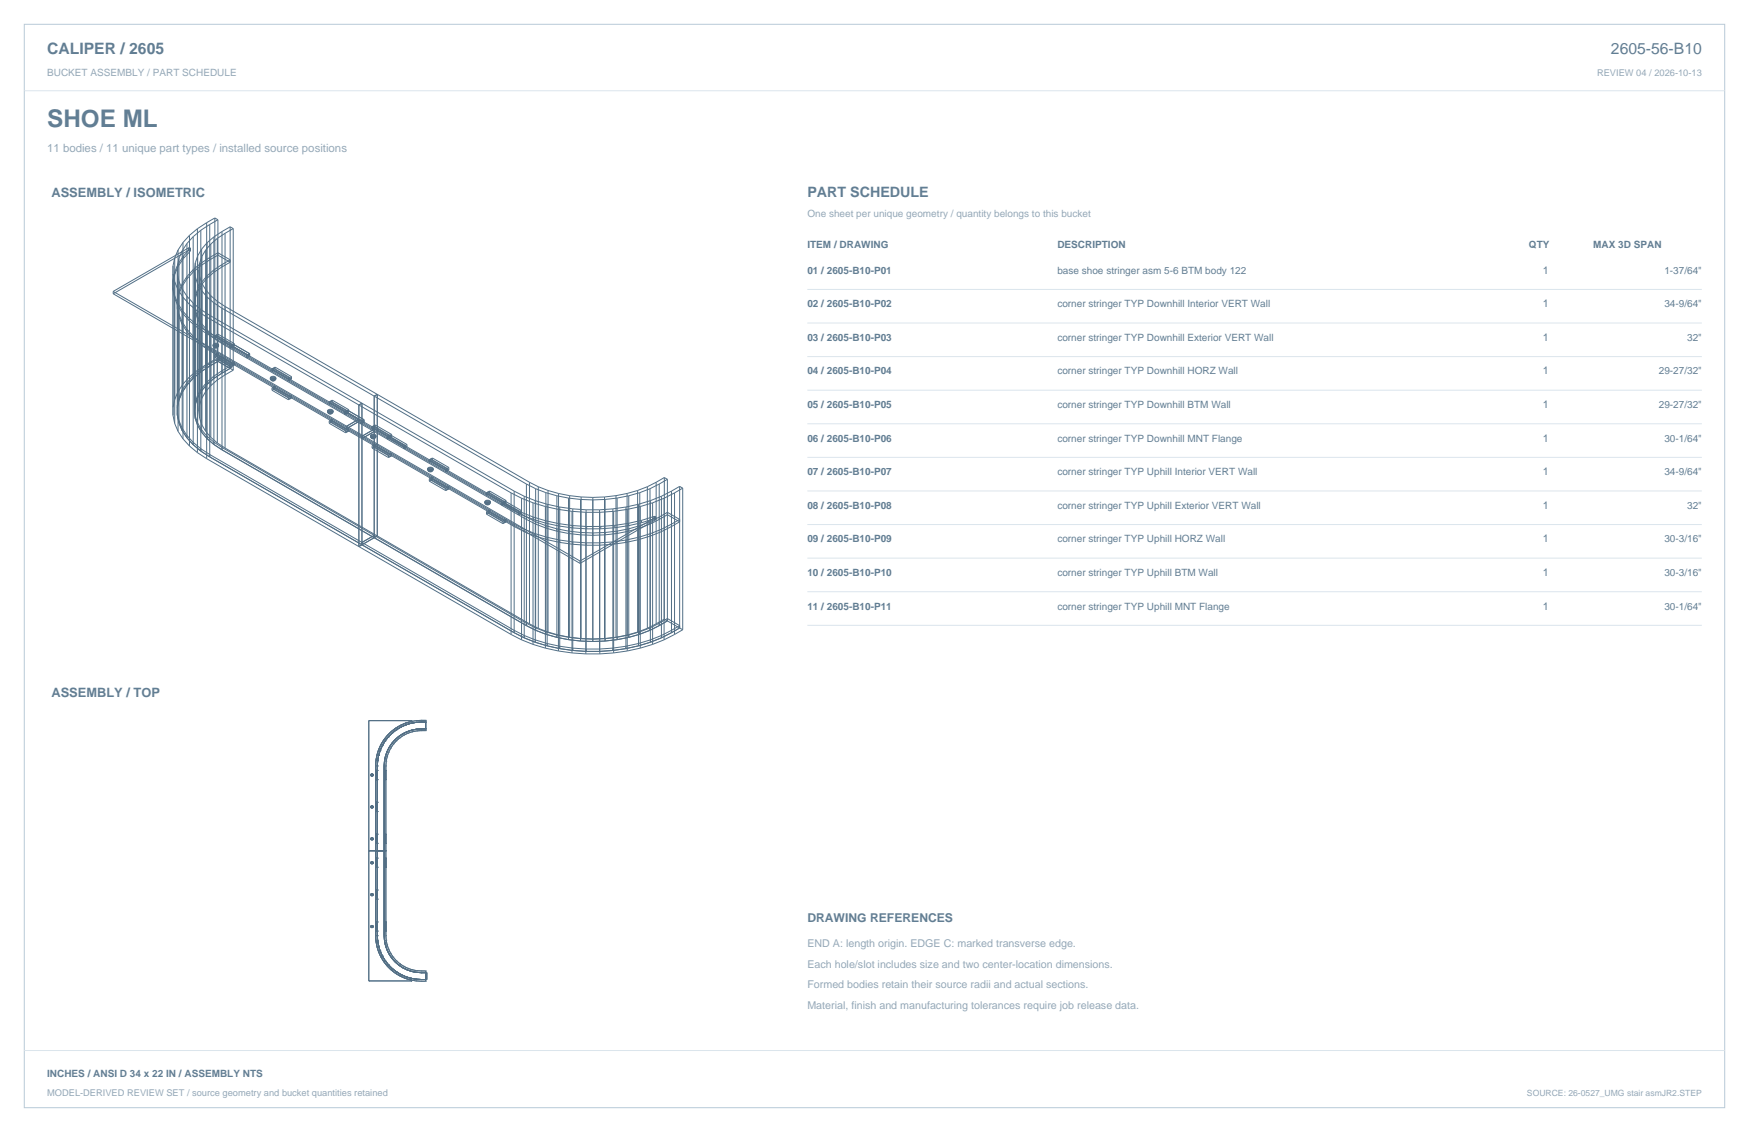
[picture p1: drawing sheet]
<svg xmlns="http://www.w3.org/2000/svg" width="864mm" height="559mm" viewBox="0 0 864 559" stroke-linecap="round" stroke-linejoin="round" font-family="sans-serif">
<path d="M12 12h840v535h-840z" fill="none" stroke="#b8cad8" stroke-width=".49"/>
<g fill="none" stroke="#dbe5ed" stroke-width=".49">
<path d="M12 45h840M399 143h441M399 159h441M399 176h441M399 193h441M399 209h441M399 226h441M399 242h441M399 259h441M399 276h441M399 292h441M399 309h441"/>
<path d="M12 519h840"/>
</g>
<g fill="none" stroke="#536f85" stroke-width=".49">
<path d="M90 120v97M90 120l-2 3M94 116v104M94 116l-4 4M95 117v103M95 117l-3 3M97 113v110M97 113l-3 3M99 114v109M99 114l-4 3M102 110v116M102 110l-5 3"/>
<path d="M102 120v97M102 120l-2 3M104 111v115M104 111l-5 3M106 117v102M106 117l-4 3M106 108v69M106 108h2M106 108l-4 2M107 118v101M107 118l-3 2M108 108v70"/>
<path d="M108 108l-4 3M110 114v108M110 114l-4 3M111 115v106M111 115l-4 3M114 112v70M114 112l1 1M114 112l-4 2M115 113v70M115 113l-4 2M85 135a30 30 0 0 0 17 22l150 86M86 127l-1 4v74l1 4"/>
<path d="M86 127v82M86 134v1M86 134a22 22 0 0 0 2 17M86 135l-1 4M88 135a29 29 0 0 0 16 21l75 43M88 123v90M88 123l-2 4M88 130v1M88 131l-2 4M88 130l-2 4M88 128v81M88 128v3v74v4"/>
<path d="M90 124v89M90 124l-2 4M91 126v1M91 127l-3 4M91 126l-3 4M92 120v96M92 120l-2 4M93 124l-37 21M93 122l-37 22M93 122v2M93 124h.1M93 122h.1"/>
<path d="M93 123v1M93 122v1M93 123h.1M93 123l1 1M93 122h1M94 122h.1M94 122v2M94 124h.1M94 124l-3 3M94 123l-3 3M94 122v1M94 123h.1"/>
<path d="M96 133v70a23 23 0 0 1 14-19l4-3M96 133a23 23 0 0 0 14 19l150 87M96 130v77M96 130v3M98 126v84M98 126l-2 4M98 133v70M98 133a22 22 0 0 0 13 18l150 87M99 130v76M99 130l-1 3M100 123v90M100 123l-2 3"/>
<path d="M102 123v90M102 123l-3 7M104 120v96M104 120l-2 3M56 144v1M56 145l230 133M56 144l230 133M85 142l1 4 2 4M88 151a29 29 0 0 0 16 21l150 87a85 85 0 0 0 82-3l-6-3a72 72 0 0 1-70 2l-150-87a26 26 0 0 1-14-15M88 148a29 29 0 0 1 16-21l4-2 6 3a29 29 0 0 0-18 18v5M88 150v1M88 151l2 4"/>
<path d="M88 150l2 4M90 154v1M90 155l3 3M90 154l3 3M93 158l9 7 40 23M93 157l4 4 9 5M93 157v1M96 150a23 23 0 0 0 14 20l150 86a72 72 0 0 0 70-2l6 4a85 85 0 0 1-82 2l-150-87a29 29 0 0 1-16-20M96 147a29 29 0 0 1 18-18l-6-3a36 36 0 0 0-20 19v4M105 170v1M105 171h.1M105 171h1"/>
<path d="M105 170h.1M106 171h.1M106 171v1M106 172h.1M106 170h.1M106 170h-1M106 170l-1 1M106 166l2-1 8 5M106 166l8 4v2M106 167l2-1 8 5M106 177l9 6M106 177a37 37 0 0 0-20 20l-1 4"/>
<path d="M106 170v1M106 169v1M106 171h1M106 170v2M106 172h1M107 169v1M107 170h-1M107 169h-1M107 170h.1M107 169h.1M107 170v2M107 170v1"/>
<path d="M107 171h-1M107 171h.1M107 171v1M107 172h.1M107 175l8 4M107 175l1-1-2 1 8 5v1M107 176l1-1-2 1 8 5M107 165v2l8 4v-1M107 176l8 5v-2M107 175v1M107 165l-1 1M107 165l8 5"/>
<path d="M107 170l1 1M107 170h1M108 178a36 36 0 0 0-20 19v4M108 177a36 36 0 0 0-20 19v4M108 171h-1M108 171l-2 1M108 171h.1M108 170v1M108 170h.1M108 178h.1M108 178l1-2-1 1 6 3 2-1M108 178l6 3"/>
<path d="M115 179l-1 2M115 170l-1 1 20 11M116 179h-1M116 170v1M116 179v1l-2 1M116 170l-2 1 1-1 8 5M116 171l-2 1 1-1M122 175h1v1l-1 1zM114 181a29 29 0 0 0-18 17v9M115 183a28 28 0 0 0-16 17l-1 3M133 186v1M133 186l1 1"/>
<path d="M133 187h1M134 186h-1M134 187h.1M134 187v1M134 186v1M134 186h.1M134 187h-1M134 188h.1M134 187h1M134 182l123 71M134 191h2v1l-2 1M134 182v1l2-1"/>
<path d="M134 191v2M134 191l8 5M134 193l8 4M134 188h1M134 187l1 1M135 188h.1M135 187h.1M135 187v1M135 187h-1M135 186h.1M135 186h-1M135 191l8 5v1l-8-5z"/>
<path d="M135 182v1l8 5v-2M135 182l8 4M135 182h-1M135 186l1 1M135 186h1M135 187h1M136 188h-1M136 187h-1M136 188h-2M136 187v1M136 187h.1M136 188h.1"/>
<path d="M136 186v1M136 186h.1M136 181l8 5M136 182l8 5M136 181v1M136 181l-2 1M136 186v2M142 188l21 12M142 187v1M142 196v1M143 186l-1 1M144 195l-1 1"/>
<path d="M144 186v1M144 195v1l-2 1M144 186l-2 1M144 187l-2 1M144 195l-2 1M163 200l8 4v-1l1-1M163 198l8 5v1l-8-5zM164 198l8 4M164 199l8 4M164 198v1M164 198h-1v2M164 199l-1 1"/>
<path d="M179 199l-2 1v70l8-5M179 199v70M179 199l75 43M185 196l1-1v70h-1zM86 209l2 4M88 204a29 29 0 0 0 16 20l150 87a85 85 0 0 0 82-2l-6-4a70 70 0 0 1-49 10M88 213l2 4M88 209l2 4M90 213l2 3M90 217l4 3M92 216l3 4M95 220l4 3"/>
<path d="M96 207l2 3M96 205a25 25 0 0 0 14 16l150 87a58 58 0 0 0 21 7M98 210l2 3M98 203l1 3M99 206l3 7M100 213l2 4M102 213l2 3M102 217l4 2M104 216l3 3M106 219l4 3M107 219l4 2M162 203v1"/>
<path d="M162 203h.1M162 204h.1M162 202v1M162 202h.1M162 204h2M162 203l1 1M162 204h1M163 204h-1M163 208v1M163 208l8 4M163 209l8 5M163 204h.1"/>
<path d="M163 203v1M163 203h-1M163 202v1M163 202h-1M163 203h.1M163 202h.1M163 203h1M163 202h1M163 209v-2l8 5v1M163 209l8 4M163 204h1M164 203v1"/>
<path d="M164 203h.1M164 202v1M164 202h.1M164 204h-1M164 204h.1M164 203l-1 1M164 207v1M164 208l-1 1M164 207l-1 1M164 202v2M170 203v2M171 204l13 8"/>
<path d="M171 212h1v1M171 212v2M172 202l8 5M172 204l8 4M172 202v2M172 202l-2 1M172 203h-2M172 204l-2 1M172 213h-1M172 202v1M172 203l-2 2M172 213l-1 1"/>
<path d="M177 207l-6 3v2l6-4M180 207l-2 1v1l2-1M180 207v1M183 215h.1M183 216h.1M183 215v1M183 216h1M183 214v1M184 215l-1 1M184 216h-1M184 216v1M184 216h.1"/>
<path d="M184 215v2M184 215h.1M184 217h.1M184 214v1M184 215h-1M184 214h-1M184 212l8 5M184 220l8 5M184 220l1-1v1l-1 1M184 211v1M184 220v1M184 215v1"/>
<path d="M184 214h.1M184 216h1M184 215l1 1M184 215h1M184 214h1M185 215v2M185 215h.1M185 216h.1M185 220l8 4v1l-8-4zM185 210l8 5M185 211l8 5M185 210v1"/>
<path d="M185 210l-1 1M185 211l-1 1M185 217h-1M185 214v1M185 214h.1M185 216h-1M185 217h.1M185 213l-6 4M185 212l-6 3M185 215v1M185 216v1M185 215l1 1"/>
<path d="M185 210l8 4M185 219v1M185 215h1M186 215v1M186 215l-1 1M186 216h-1M191 216v1M192 217l60 34 11 5M193 215h-1v2M193 216l-2 1M193 215v1M193 215l8 4"/>
<path d="M193 215l-2 1M193 214v2M193 214l-2 2M200 220h-1M200 220l-8-5v1l8 5M200 220v1M94 220l3 3M97 223l5 3M99 223l5 3M102 226l150 87M104 226l150 86M110 222l150 87"/>
<path d="M111 221l150 87M184 221l8 5M192 225l1-1v1l-1 1M192 225v1M199 220l2-1v2l-2 1zM200 221h-1M211 232h.1M211 231v1M211 232l1 1M211 232h1M211 231h.1M212 232h.1"/>
<path d="M212 233h.1M212 232v1M212 231h.1M212 231l-1 1M212 231h-1M212 236l8 5M212 237l8 5M212 236l1-1v2h-1M212 227v1M212 236v1M212 232h1M213 232h-1"/>
<path d="M213 232h.1M213 231h.1M213 231h-1M213 232v1M213 233h-1M213 236l8 5v1M213 237l8 5M213 227l8 4v1l-8-4M213 236l1-1v2h-1M213 227v1M213 236v1M213 227h-1"/>
<path d="M213 228h-1M213 233h.1M213 231h1M213 231l1 1M213 226l9 5M213 227l9 5M213 226l-1 1M213 226v1M213 227l-1 1M214 232h.1M214 232l-1 1M214 232h-1"/>
<path d="M214 231v1M214 231h.1M220 232v1l2-1M222 231v1M222 231l-2 1v1M260 239v70M260 239l4 2M261 238v70M261 238l5 2M324 238v70M324 238l-4 2M326 239v70"/>
<path d="M326 239l-5 2M328 236l2 1M328 236v80M328 236l-4 2M330 237v70l-4 2M330 237l-4 2M220 241l2-1v1l-2 1M220 241v1M222 241l-1 1M239 248h1M239 248v1M239 249h1"/>
<path d="M240 247v2M240 248l-1 1M240 247l-1 1M240 249h.1M240 248h.1M240 247v1M240 247h.1M240 248v1M240 249h1M240 254l8 4M240 253v1M240 253l8 4"/>
<path d="M240 248h1M241 247v1M241 248h-1M241 247h-1M241 249h.1M241 248v1M241 248h.1M241 247h.1M241 252l8 5M241 252v1l8 5v-1M241 243v1l8 5v-1M241 243h-1"/>
<path d="M241 243l8 5M241 249h1M241 248h1M241 247h1M242 248v1M242 249h.1M242 248h.1M242 249h-1M242 248h-1M242 247v1M242 247h.1M242 242l8 5"/>
<path d="M242 244l8 4M242 242v2M242 252v1l-2 1M242 242l-2 1v1h2M242 252l-2 1M242 252h-1M242 247v2M248 257v1M249 248l8 4v2l-8-5zM249 248h-1v1l2-1M250 256l-1 1M250 247l-2 1v1h1v-2l8 5"/>
<path d="M250 247v1M250 256v2h-2M250 256l-2 1M252 243v70M252 243l6 3M252 250l11 5M254 242v70M254 242l5 3M256 253v1l1-1M257 252l-1 1v1h1M257 252v1M258 246v70"/>
<path d="M258 246l5 2M259 245v70M259 245l5 2M263 248v70M263 248l6 2M263 255v1M263 256l6 2M263 255l6 2M264 247v70M264 247l6 2M264 241v70M264 241l6 2"/>
<path d="M266 240v70M266 240l5 2M269 250v70M269 250l13 2M269 257v1M269 258l7 2M269 257l7 2M270 243v70M270 243l5 2M270 249v70M270 249l6 1M271 242v70"/>
<path d="M271 242l5 2M275 245v70M275 245l6 1M276 244v77M276 244l5 1M276 259v1M276 260l14 1M276 259l14 1M276 250v70M276 250l7 1M281 246v70M281 246l6 1"/>
<path d="M281 245v70M281 245h6M282 252v70M282 252l7 1M283 251v70M283 251l6 1M287 247v69M287 247h12M287 245v70M287 245l6 1M289 253v70M289 252v70"/>
<path d="M289 252h7M290 260v1M293 246v71M296 252v70M296 253v70M296 253h-7M297 260v1M297 260h-7M298 245v70h6M298 245l-5 1M299 247v69M303 251v70"/>
<path d="M303 251l-7 1M303 252v70M303 252l-7 1M304 259v2M304 259l-7 1M304 245v70M304 245h-6M305 246v70M305 246l-6 1M309 250v70M309 250l-6 1M310 244v77"/>
<path d="M310 244l-6 1M310 258v2M310 260l-6 1M310 258l-6 1M310 245v70M310 245l-5 1M315 242v70M315 242l-5 2M315 249v70M315 249l-6 1M316 243v70M316 243l-6 2"/>
<path d="M316 250v70M316 250l-13 2M317 257v1M317 258l-7 2M317 257l-7 1M320 240v70M320 240l-5 2M321 241v70M321 241l-5 2M321 247v70M321 247l-6 2M322 248v70"/>
<path d="M322 248l-6 2M323 256l-6 2M323 255l-6 2M323 255v1M323 256h.1M323 255h.1M323 256h1M323 255h1M324 256h.1M324 255v2M324 255h.1M324 257l-38 21"/>
<path d="M324 255l-38 22M324 257h.1M324 256v1M327 245v70M327 245l-6 2M332 242v70M332 242l-5 3M333 243v70M333 243l-11 5M336 240l1 1M336 240v70l-4 2M336 240l-4 2"/>
<path d="M337 241v70M337 241l-4 2M185 264l-6 4M286 277v1M297 261h-7M304 261h-7M252 313l6 3M254 312l5 3M258 316l5 2M259 315l5 2M260 309l4 2M261 308l5 2"/>
<path d="M263 318l6 2M264 317l6 2M264 311l6 2M266 310l5 2M269 320l7 1M270 313l5 2M270 319l6 1M271 312l5 1M275 315l6 1M281 316h6M281 315h6M287 316l6 1"/>
<path d="M287 315h6M299 316l-6 1M305 316h-6M310 315l-5 1M315 312l-11 3M315 319l-6 1M316 313l-6 2M316 320l-6 1M320 310l-5 2M321 311l-5 2M321 317l-6 2M322 318l-6 2"/>
<path d="M324 308l4-2 9 5M324 308l-4 2M326 309l-5 2M327 315l-6 2M328 316l-6 2M332 312l-5 3M333 313l-5 3M337 311l-4 2M276 321l6 1M276 320l7 1M282 322l7 1M283 321l6 1"/>
<path d="M289 322h7M296 323h-7M303 321l-7 1M303 322l-7 1M309 320l-6 1M310 321l-7 1M182 356h.1M182 356v128M182 356h21M195 360h.1M195 360l-2 1M195 359h.1"/>
<path d="M195 359l-2 2M198 358h.1M198 358l-3 2M198 358l-3 1M198 359h.1M198 359l-2 1M200 357h.1M200 357l-2 1M200 358h.1M200 358l-2 1M203 356h.1M203 356l-3 1"/>
<path d="M203 357h.1M203 357l-3 1M205 356h.1M205 356h-2M205 357h.1M205 357h-2M206 360h.1M206 360h-3M208 356h.1M208 360h.1M208 356h2M208 356h-3"/>
<path d="M208 356l-3 1M208 360h2M208 360h-2M210 356h.1M210 360h.1M210 356v5M185 378h.1M185 378v84M186 375h.1M186 375l-1 3M186 373h.1M186 373v2"/>
<path d="M186 378h.1M186 378v84M186 375v3M187 370h.1M187 370l-1 3M187 373h.1M187 373l-1 2M188 370h.1M188 370l-1 3M188 368h.1M188 368l-1 2M189 368h.1"/>
<path d="M189 368l-1 2M189 365h.1M189 365l-1 3M190 365h.1M190 365l-2 3M190 378h.1M190 378v84M190 376h.1M190 376v2M190 366h.1M190 366l-1 2M190 373h.1"/>
<path d="M190 373v3M191 378h.1M191 378v84M191 376h.1M191 376v2M191 371h.1M191 371l-1 2M191 374h.1M191 374v2M191 363h.1M191 363l-2 2M191 363l-1 2"/>
<path d="M192 364h.1M192 364l-2 2M192 371h.1M192 371l-1 3M192 369h.1M192 369l-1 2M193 369h.1M193 369l-1 2M193 361h.1M193 361l-2 2M193 367h.1M193 367l-1 2"/>
<path d="M194 362h.1M194 362l-2 2M194 367h.1M194 367l-1 2M195 365h.1M195 365l-2 2M196 366h.1M196 366l-2 1M196 360h.1M196 360l-2 2M197 364h.1M197 364l-2 1"/>
<path d="M197 364l-1 2M199 362h.1M199 362l-2 2M199 363h.1M199 363l-2 1M201 361h.1M201 361l-2 1M201 362h.1M201 362l-2 1M203 360h.1M203 360l-2 1M203 361h.1"/>
<path d="M203 361l-2 1M206 361h.1M206 361h-3M208 361h.1M208 361h2M208 361h-2M210 361h.1M183 383h.1M183 398h.1M183 382h.1M183 382v1M183 398v1"/>
<path d="M183 399h.1M183 382h1M183 398h1M183 383h1M183 399h1M184 383h.1M184 399h.1M184 382h.1M184 398h.1M184 382v1M184 398v1M185 380h.1"/>
<path d="M185 385h.1M185 396h.1M185 385h1M186 380h.1M186 385h.1M186 396h.1M186 380v5M186 396v5M186 380h-1M186 396h-1M190 380h.1M190 385h.1"/>
<path d="M190 385h1M190 380v5M191 380h.1M191 385h.1M191 380h-1M182 420h.1M182 420h9M183 414h.1M183 414v1M183 415h.1M183 414h1M183 415h1"/>
<path d="M184 415h.1M184 414h.1M184 414v1M185 420h.1M185 401h.1M185 412h.1M185 416h.1M185 401h1M185 416h1M186 412h.1M186 416h.1M186 401h.1"/>
<path d="M186 412v4M186 420h.1M186 412h-1M190 420h.1M190 412h.1M190 416h.1M190 416h1M190 412v4M191 420h.1M191 412h.1M191 416h.1M191 412h-1"/>
<path d="M183 426h.1M183 425h.1M183 425v1M183 426h1M184 426h.1M184 425h.1M184 426h-1M184 425h-1M184 425v1M185 439h.1M185 428h.1M185 424h.1"/>
<path d="M185 428h1M186 424h.1M186 428h.1M186 439h.1M186 424v4M186 439v5M186 439h-1M186 424h-1M190 428h.1M190 424h.1M190 428h1M190 424h1"/>
<path d="M191 428h.1M191 424h.1M183 442h.1M183 457h.1M183 457v1M183 458h.1M183 441v1M183 441h.1M183 442h1M183 458h1M184 458h.1M184 457h.1"/>
<path d="M184 442h.1M184 441h.1M184 441h-1M184 457h-1M184 441v1M184 457v1M185 460h.1M185 455h.1M185 444h.1M185 460h1M185 444h1M186 455h.1"/>
<path d="M186 460h.1M186 444h.1M186 455v5M186 455h-1M190 460h.1M190 455h.1M190 460h1M190 455h1M191 460h.1M191 455h.1M185 462h.1M185 462l1 3"/>
<path d="M186 465h.1M186 465v2M186 467h.1M186 467l1 3M186 462h.1M186 462v2M186 464h.1M186 464l1 3M187 470h.1M187 470l1 2M187 467h.1M187 467l1 3"/>
<path d="M188 470h.1M188 470l1 2M188 472h.1M188 472l1 3M188 472l2 3M189 472h.1M189 472l1 2M189 475h.1M189 475l2 2M190 475h.1M190 475l1 2M190 462h.1"/>
<path d="M190 462v2M190 464h.1M190 464v3M190 474h.1M190 474l2 2M190 467h.1M190 467l1 2M191 462h.1M191 462v2M191 464h.1M191 464v2M191 469h.1"/>
<path d="M191 469l1 2M191 466h.1M191 466l1 3M191 477h.1M191 477l2 2M192 476h.1M192 476l2 2M192 469h.1M192 469l1 2M192 471h.1M192 471l1 2M193 471h.1"/>
<path d="M193 471l1 1M193 479h.1M193 479l2 1M193 479l2 2M193 473h.1M193 473l2 2M194 478h.1M194 478l2 2M194 472h.1M194 472l2 2M195 475h.1M195 475l2 1"/>
<path d="M196 474h.1M196 474l1 2M196 480h.1M196 480l2 1M197 476h.1M197 476l2 2M197 476l2 1M199 478h.1M199 478l2 1M199 477h.1M199 477l2 1M201 479h.1"/>
<path d="M201 479l2 1M201 478h.1M201 478l2 1M203 480h.1M203 480h3M203 479h.1M203 479h3M206 480h.1M206 480h2M206 479h.1M206 479h2M208 479h.1"/>
<path d="M208 479h2M210 479h.1M210 479v5M182 484h.1M182 484h21M195 480h.1M195 480l3 2M195 481h.1M195 481l3 1M198 482h.1M198 482l2 1M198 481h.1"/>
<path d="M198 481l2 1M200 483h.1M200 483l3 1M200 482h.1M200 482l3 1M203 484h.1M203 484h2M203 483h.1M203 483h2M205 484h.1M205 484h3M205 483h.1"/>
<path d="M205 483l3 1M208 484h.1M208 480h.1M208 480h3v4h-3M208 484h2M210 480h.1M210 484h.1M211 480v4"/>
</g>
<text font-size="12" fill="#617e94" x="23" y="63">SHOE ML</text>
<g font-size="7.8" fill="#617e94">
<text x="23" y="27">CALIPER / 2605</text>
<text x="795" y="27">2605-56-B10</text>
</g>
<text font-size="7.1" fill="#617e94" x="399" y="97">PART SCHEDULE</text>
<g font-size="6.3" fill="#617e94">
<text x="25" y="97">ASSEMBLY / ISOMETRIC</text>
<text x="25" y="344">ASSEMBLY / TOP</text>
</g>
<text font-size="6" fill="#617e94" x="399" y="455">DRAWING REFERENCES</text>
<text font-size="5.6" fill="#93a8b9" x="23" y="75">11 bodies / 11 unique part types / installed source positions</text>
<g font-size="5.3" fill="#617e94">
<text x="762" y="135">1</text>
<text x="762" y="152">1</text>
<text x="762" y="168">1</text>
<text x="762" y="185">1</text>
<text x="762" y="201">1</text>
<text x="762" y="218">1</text>
<text x="762" y="235">1</text>
<text x="762" y="251">1</text>
<text x="762" y="268">1</text>
<text x="762" y="284">1</text>
<text x="762" y="301">1</text>
</g>
<g font-size="5.3" fill="#93a8b9">
<text x="399" y="467">END A: length origin. EDGE C: marked transverse edge.</text>
<text x="399" y="478">Each hole/slot includes size and two center-location dimensions.</text>
<text x="399" y="488">Formed bodies retain their source radii and actual sections.</text>
<text x="399" y="498">Material, finish and manufacturing tolerances require job release data.</text>
</g>
<g font-size="4.9" fill="#93a8b9">
<text x="23" y="38">BUCKET ASSEMBLY / PART SCHEDULE</text>
<text x="399" y="107">One sheet per unique geometry / quantity belongs to this bucket</text>
</g>
<g font-size="4.9" fill="#617e94">
<text x="399" y="122">ITEM / DRAWING</text>
<text x="522" y="122">DESCRIPTION</text>
<text x="755" y="122">QTY</text>
<text x="787" y="122">MAX 3D SPAN</text>
<text x="399" y="135">01 / 2605-B10-P01</text>
<text x="522" y="135">base shoe stringer asm 5-6 BTM body 122</text>
<text x="822" y="135">1-37/64&quot;</text>
<text x="399" y="152">02 / 2605-B10-P02</text>
<text x="522" y="152">corner stringer TYP Downhill Interior VERT Wall</text>
<text x="822" y="152">34-9/64&quot;</text>
<text x="399" y="168">03 / 2605-B10-P03</text>
<text x="522" y="168">corner stringer TYP Downhill Exterior VERT Wall</text>
<text x="833" y="168">32&quot;</text>
<text x="399" y="185">04 / 2605-B10-P04</text>
<text x="522" y="185">corner stringer TYP Downhill HORZ Wall</text>
<text x="819" y="185">29-27/32&quot;</text>
<text x="399" y="201">05 / 2605-B10-P05</text>
<text x="522" y="201">corner stringer TYP Downhill BTM Wall</text>
<text x="819" y="201">29-27/32&quot;</text>
<text x="399" y="218">06 / 2605-B10-P06</text>
<text x="522" y="218">corner stringer TYP Downhill MNT Flange</text>
<text x="822" y="218">30-1/64&quot;</text>
<text x="399" y="235">07 / 2605-B10-P07</text>
<text x="522" y="235">corner stringer TYP Uphill Interior VERT Wall</text>
<text x="822" y="235">34-9/64&quot;</text>
<text x="399" y="251">08 / 2605-B10-P08</text>
<text x="522" y="251">corner stringer TYP Uphill Exterior VERT Wall</text>
<text x="833" y="251">32&quot;</text>
<text x="399" y="268">09 / 2605-B10-P09</text>
<text x="522" y="268">corner stringer TYP Uphill HORZ Wall</text>
<text x="822" y="268">30-3/16&quot;</text>
<text x="399" y="284">10 / 2605-B10-P10</text>
<text x="522" y="284">corner stringer TYP Uphill BTM Wall</text>
<text x="822" y="284">30-3/16&quot;</text>
<text x="399" y="301">11 / 2605-B10-P11</text>
<text x="522" y="301">corner stringer TYP Uphill MNT Flange</text>
<text x="822" y="301">30-1/64&quot;</text>
<text x="23" y="532">INCHES / ANSI D 34 x 22 IN / ASSEMBLY NTS</text>
</g>
<g font-size="4.6" fill="#93a8b9">
<text x="789" y="38">REVIEW 04 / 2026-10-13</text>
<text x="23" y="541">MODEL-DERIVED REVIEW SET / source geometry and bucket quantities retained</text>
</g>
<text font-size="4.2" fill="#93a8b9" x="754" y="541">SOURCE: 26-0527_UMG stair asmJR2.STEP</text>
</svg>
